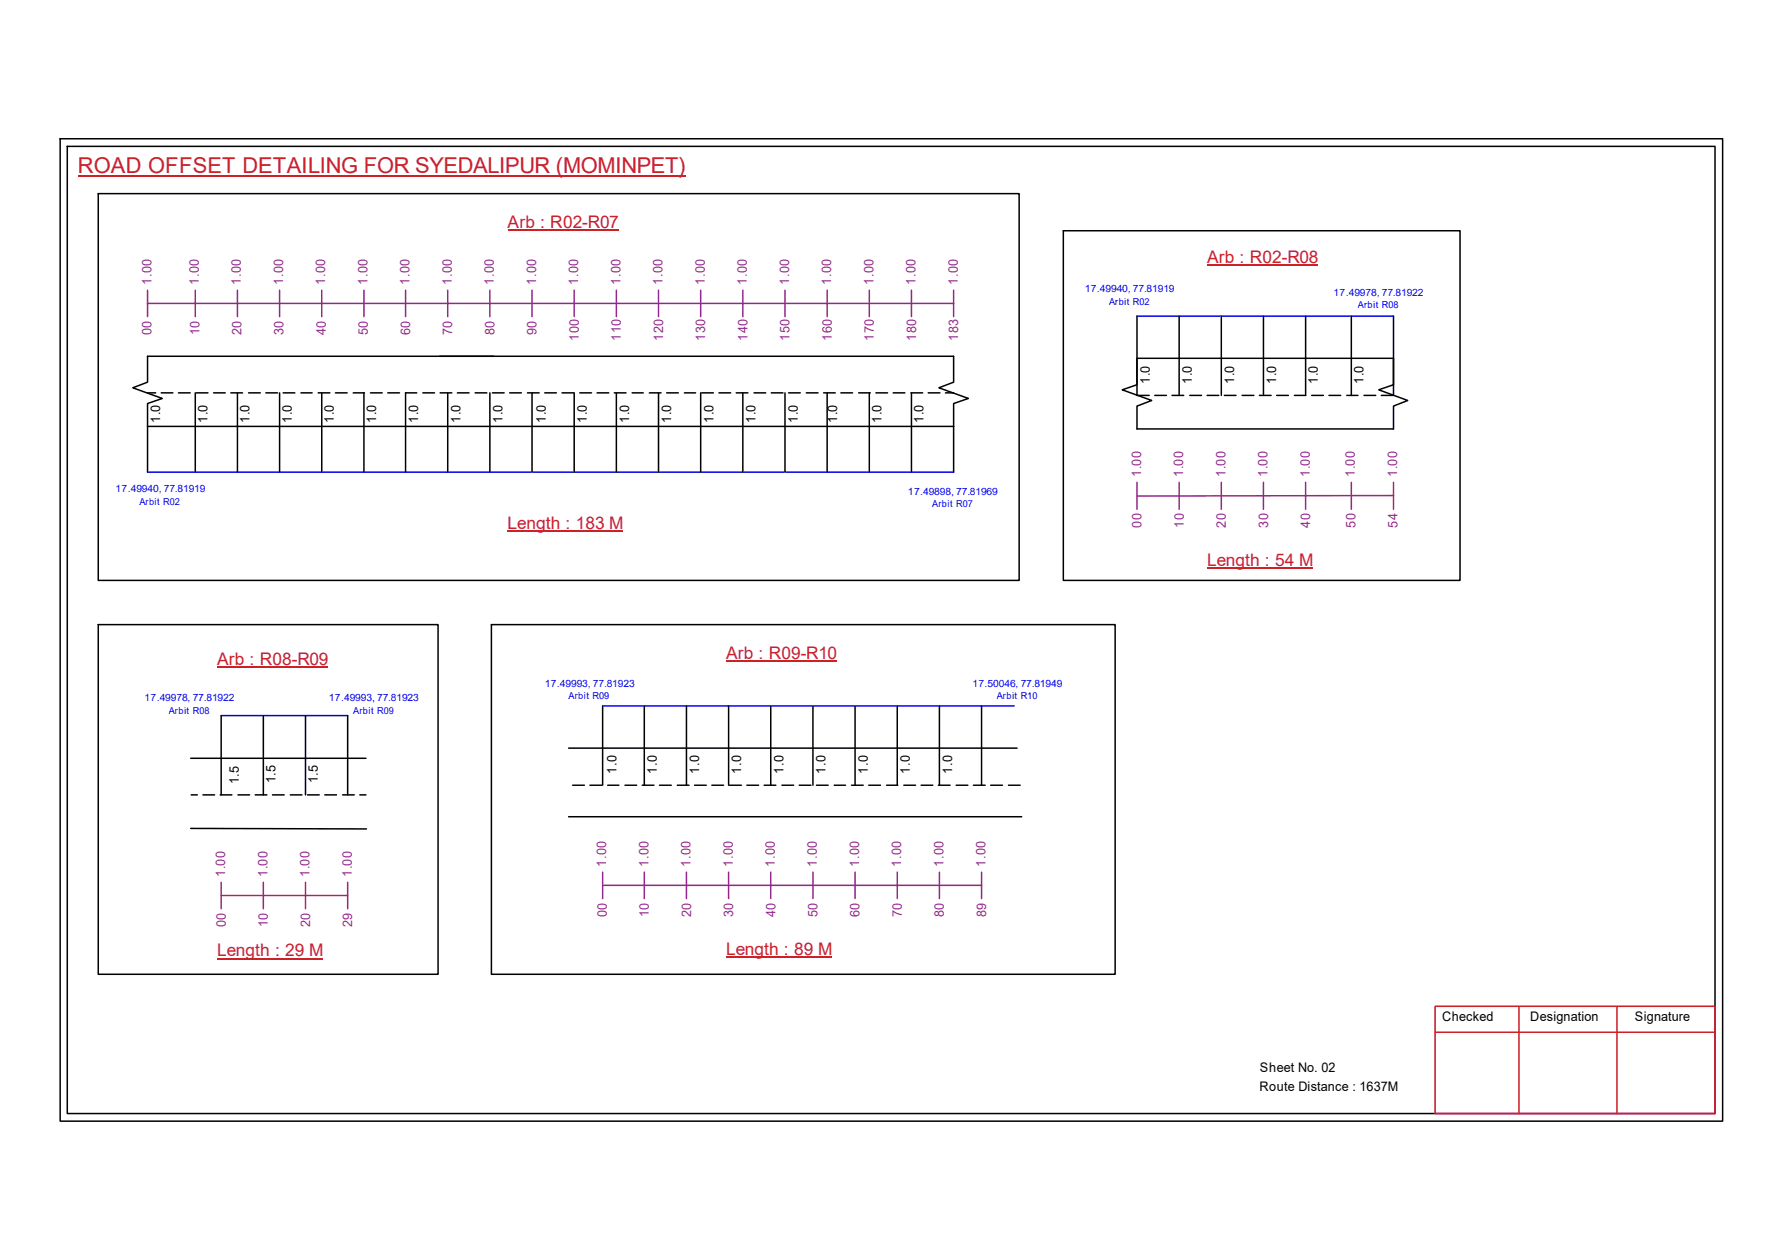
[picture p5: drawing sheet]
<svg xmlns="http://www.w3.org/2000/svg" width="297mm" height="210mm" viewBox="0 0 297 210" stroke-linecap="round" stroke-linejoin="round" font-family="sans-serif">
<g fill="none" stroke="#000" stroke-width=".25">
<path d="M10 23.1h277.1v163.7h-277.1zM11.2 24.4h274.7v161.1h-274.7zM16.4 32.3h153.5v64.4h-153.5zM177.2 38.4h66.2v58.3h-66.2zM189.5 59.7h42.8v4.4l-2.5 .8 4.9 1.8-2.4 .9v3.9h-42.8v-3.9l2.5-.9-4.9-1.8 2.4-.8zM189.5 52.7v13.2h2.1M196.6 52.7v13.2M203.6 52.7v13.2M210.6 52.7v13.2M217.6 52.7v13.2h-1.8M225.3 52.7v13.2M232.3 52.7v13.2h-2.1"/>
<path d="M24.6 71v-3.8l2.4-.8-4.9-1.8 2.5-.9v-4.3h134.4v4.3l-2.5 .9 4.9 1.8-2.4 .8v3.8M24.6 71h134.4M24.6 65.4h1.3M24.6 71v7.7M26.9 65.4h1.9M29.8 65.4h1.9M32.6 65.4v13.3M32.7 65.4h2M35.6 65.4h1.9M38.5 65.4h1.9M39.6 65.4v13.3M41.4 65.4h2"/>
<path d="M44.3 65.4h2M46.6 65.4v13.3M47.2 65.4h1.9M50.2 65.4h1.8M53 65.4h2M53.6 65.4v13.3M55.9 65.4h2M58.9 65.4h1.8M60.7 65.4v13.3M61.8 65.4h1.9M64.6 65.4h2M69.5 65.4h-1.9v13.3"/>
<path d="M70.5 65.4h1.9M73.4 65.4h1.9M74.6 65.4v13.3M76.2 65.4h2M79.2 65.4h1.9M81.7 65.4v13.3M82.1 65.4h1.9M85 65.4h1.9M87.9 65.4h2M88.7 65.4v13.3M90.8 65.4h1.9M93.7 65.4h1.9"/>
<path d="M95.7 65.4v13.3M96.6 65.4h2M99.5 65.4h2M102.4 65.4h1.9M102.7 65.4v13.3M105.4 65.4h1.8M108.2 65.4h2M109.8 65.4v13.3M111.1 65.4h2M114.1 65.4h1.8M116.8 65.4v13.3M117 65.4h1.9"/>
<path d="M119.8 65.4h2M122.7 65.4h2M123.8 65.4v13.3M125.7 65.4h1.9M128.6 65.4h1.9M130.8 65.4v13.3M131.4 65.4h2M134.4 65.4h2M137.3 65.4h1.9M137.9 65.4v13.3M140.2 65.4h1.9M143.1 65.4h2"/>
<path d="M144.9 65.4v13.3M146 65.4h2M148.9 65.4h1.9M151.8 65.4h2M151.9 65.4v13.3M154.7 65.4h2M157.6 65.4h1.4M159 71v7.7M192.5 65.9h1.9M195.4 65.9h1.9M198.3 65.9h2M201.2 65.9h2"/>
<path d="M204.1 65.9h1.9M207 65.9h2M209.9 65.9h2M212.8 65.9h2M218.6 65.9h2M221.5 65.9h2M224.5 65.9h1.9M227.4 65.9h1.9M16.4 104.1h56.6v58.2h-56.6zM36.9 119.2v13.2M43.9 119.2v13.2M50.9 119.2v13.2"/>
<path d="M58 119.2v13.2M81.9 104.1h104v58.2h-104zM100.5 117.6v13.2M107.4 117.6v13.2M114.4 117.6v13.2M121.5 117.6v13.2M128.5 117.6v13.2M135.5 117.6v13.2M142.5 117.6v13.2M149.6 117.6v13.2M156.6 117.6v13.2M163.6 117.6v13.2"/>
<path d="M31.8 126.3h29.2M31.8 138l29.3 .1M31.9 132.4h1M33.8 132.4h2M36.7 132.4h1.9M39.7 132.4h1.9M42.5 132.4h2M45.4 132.4h2M48.4 132.4h1.9M51.3 132.4h1.9M54.1 132.4h2M57.1 132.4h2"/>
<path d="M60 132.4h1M94.8 124.6h74.7M94.8 136.1h75.5M95.5 130.8h1.9M98.3 130.8h2M101.3 130.8h1.9M104.2 130.8h1.9M107.1 130.8h1.9M109.9 130.8h2M112.9 130.8h1.9M115.8 130.8h1.9M118.7 130.8h1.9"/>
<path d="M121.6 130.8h2M124.5 130.8h1.9M127.4 130.8h1.9M130.3 130.8h2M133.2 130.8h2M136.1 130.8h1.9M139.1 130.8h1.8M141.9 130.8h2M144.8 130.8h2M147.8 130.8h1.8M150.7 130.8h1.9M153.5 130.8h2"/>
<path d="M156.4 130.8h2M159.4 130.8h1.9M162.3 130.8h1.9M165.1 130.8h2M168.1 130.8h1.9"/>
</g>
<path d="M239.2 167.6h46.7v17.9h-46.7zM239.2 172h46.7M253.2 167.6v17.9M269.5 167.6v17.9" fill="none" stroke="#cc1f26" stroke-width=".25"/>
<path d="M13 29.3h101.3" fill="none" stroke="#cd2027" stroke-width=".25"/>
<path d="M189.5 52.7h42.8M24.6 78.7h134.4M36.9 119.2h21.1M100.5 117.6h68.5" fill="none" stroke="#00f" stroke-width=".25"/>
<g fill="none" stroke="#93278f" stroke-width=".25">
<path d="M24.6 50.5h134.4M24.6 48.3v4.4M32.6 48.3v4.4M39.6 48.3v4.4M46.6 48.3v4.4M53.6 48.3v4.4M60.7 48.3v4.4M67.6 48.3v4.4M74.6 48.3v4.4M81.7 48.3v4.4M88.7 48.3v4.4M95.7 48.3v4.4"/>
<path d="M102.7 48.3v4.4M109.8 48.3v4.4M116.8 48.3v4.4M123.8 48.3v4.4M130.8 48.3v4.4M137.9 48.3v4.4M144.9 48.3v4.4M151.9 48.3v4.4M159 48.3v4.4M189.5 80.3v4.5M196.6 80.3v4.5M203.6 80.3v4.5"/>
<path d="M210.6 80.3v4.5M217.6 80.3v4.5M225.3 80.3v4.5M232.3 82.5l-42.8 .1M232.3 80.3v4.5M36.9 149.2h21.1M36.9 147v4.4M43.9 147v4.4M50.9 147v4.4M58 147v4.4M100.5 147.5h63.1M100.5 145.3v4.4"/>
<path d="M107.4 145.3v4.4M114.4 145.3v4.4M121.5 145.3v4.4M128.5 145.3v4.4M135.5 145.3v4.4M142.5 145.3v4.4M149.6 145.3v4.4M156.6 145.3v4.4M163.6 145.3v4.4"/>
</g>
<path d="M84.6 38.4h18.5M201.2 44.2h18.5M84.6 88.5h19.2M201.2 94.6h17.6M36.2 111.1h18.4M121 110.2h18.5M36.2 159.7h17.6M121 159.4h17.6" fill="none" stroke="#cd2027" stroke-width=".17"/>
<text font-size="3.6" fill="#cd2027" x="13" y="28.9">ROAD OFFSET DETAILING FOR SYEDALIPUR (MOMINPET)</text>
<g font-size="2.9" fill="#cd2027">
<text x="84.6" y="38">Arb : R02-R07</text>
<text x="201.2" y="43.9">Arb : R02-R08</text>
<text x="84.6" y="88.1">Length : 183 M</text>
<text x="201.2" y="94.2">Length : 54 M</text>
<text x="36.2" y="110.7">Arb : R08-R09</text>
<text x="121" y="109.8">Arb : R09-R10</text>
<text x="36.2" y="159.3">Length : 29 M</text>
<text x="121" y="159.1">Length : 89 M</text>
</g>
<g font-size="2.2" fill="#93278f">
<text x="25.3" y="47.4" transform="rotate(-90 25.3 47.4)">1.00</text>
<text x="33.1" y="47.4" transform="rotate(-90 33.1 47.4)">1.00</text>
<text x="40.2" y="47.4" transform="rotate(-90 40.2 47.4)">1.00</text>
<text x="47.2" y="47.4" transform="rotate(-90 47.2 47.4)">1.00</text>
<text x="54.2" y="47.4" transform="rotate(-90 54.2 47.4)">1.00</text>
<text x="61.3" y="47.4" transform="rotate(-90 61.3 47.4)">1.00</text>
<text x="68.3" y="47.4" transform="rotate(-90 68.3 47.4)">1.00</text>
<text x="75.3" y="47.4" transform="rotate(-90 75.3 47.4)">1.00</text>
<text x="82.3" y="47.4" transform="rotate(-90 82.3 47.4)">1.00</text>
<text x="89.4" y="47.4" transform="rotate(-90 89.4 47.4)">1.00</text>
<text x="96.4" y="47.4" transform="rotate(-90 96.4 47.4)">1.00</text>
<text x="103.4" y="47.4" transform="rotate(-90 103.4 47.4)">1.00</text>
<text x="110.4" y="47.4" transform="rotate(-90 110.4 47.4)">1.00</text>
<text x="117.5" y="47.4" transform="rotate(-90 117.5 47.4)">1.00</text>
<text x="124.5" y="47.4" transform="rotate(-90 124.5 47.4)">1.00</text>
<text x="131.5" y="47.4" transform="rotate(-90 131.5 47.4)">1.00</text>
<text x="138.6" y="47.4" transform="rotate(-90 138.6 47.4)">1.00</text>
<text x="145.6" y="47.4" transform="rotate(-90 145.6 47.4)">1.00</text>
<text x="152.6" y="47.4" transform="rotate(-90 152.6 47.4)">1.00</text>
<text x="159.6" y="47.4" transform="rotate(-90 159.6 47.4)">1.00</text>
<text x="25.3" y="55.8" transform="rotate(-90 25.3 55.8)">00</text>
<text x="33.2" y="55.8" transform="rotate(-90 33.2 55.8)">10</text>
<text x="40.3" y="55.8" transform="rotate(-90 40.3 55.8)">20</text>
<text x="47.3" y="55.8" transform="rotate(-90 47.3 55.8)">30</text>
<text x="54.3" y="55.8" transform="rotate(-90 54.3 55.8)">40</text>
<text x="61.3" y="55.8" transform="rotate(-90 61.3 55.8)">50</text>
<text x="68.4" y="55.8" transform="rotate(-90 68.4 55.8)">60</text>
<text x="75.4" y="55.8" transform="rotate(-90 75.4 55.8)">70</text>
<text x="82.4" y="55.8" transform="rotate(-90 82.4 55.8)">80</text>
<text x="89.4" y="55.8" transform="rotate(-90 89.4 55.8)">90</text>
<text x="96.5" y="56.8" transform="rotate(-90 96.5 56.8)">100</text>
<text x="103.5" y="56.8" transform="rotate(-90 103.5 56.8)">110</text>
<text x="110.5" y="56.8" transform="rotate(-90 110.5 56.8)">120</text>
<text x="117.6" y="56.8" transform="rotate(-90 117.6 56.8)">130</text>
<text x="124.6" y="56.8" transform="rotate(-90 124.6 56.8)">140</text>
<text x="131.6" y="56.8" transform="rotate(-90 131.6 56.8)">150</text>
<text x="138.6" y="56.8" transform="rotate(-90 138.6 56.8)">160</text>
<text x="145.7" y="56.8" transform="rotate(-90 145.7 56.8)">170</text>
<text x="152.7" y="56.8" transform="rotate(-90 152.7 56.8)">180</text>
<text x="159.7" y="56.8" transform="rotate(-90 159.7 56.8)">183</text>
<text x="190.2" y="79.4" transform="rotate(-90 190.2 79.4)">1.00</text>
<text x="197.2" y="79.4" transform="rotate(-90 197.2 79.4)">1.00</text>
<text x="204.3" y="79.4" transform="rotate(-90 204.3 79.4)">1.00</text>
<text x="211.3" y="79.4" transform="rotate(-90 211.3 79.4)">1.00</text>
<text x="218.3" y="79.4" transform="rotate(-90 218.3 79.4)">1.00</text>
<text x="225.8" y="79.4" transform="rotate(-90 225.8 79.4)">1.00</text>
<text x="232.9" y="79.4" transform="rotate(-90 232.9 79.4)">1.00</text>
<text x="190.3" y="87.9" transform="rotate(-90 190.3 87.9)">00</text>
<text x="197.3" y="87.9" transform="rotate(-90 197.3 87.9)">10</text>
<text x="204.3" y="87.9" transform="rotate(-90 204.3 87.9)">20</text>
<text x="211.4" y="87.9" transform="rotate(-90 211.4 87.9)">30</text>
<text x="218.4" y="87.9" transform="rotate(-90 218.4 87.9)">40</text>
<text x="225.9" y="87.9" transform="rotate(-90 225.9 87.9)">50</text>
<text x="233" y="87.9" transform="rotate(-90 233 87.9)">54</text>
<text x="37.5" y="146.1" transform="rotate(-90 37.5 146.1)">1.00</text>
<text x="44.6" y="146.1" transform="rotate(-90 44.6 146.1)">1.00</text>
<text x="51.6" y="146.1" transform="rotate(-90 51.6 146.1)">1.00</text>
<text x="58.6" y="146.1" transform="rotate(-90 58.6 146.1)">1.00</text>
<text x="101" y="144.4" transform="rotate(-90 101 144.4)">1.00</text>
<text x="108.1" y="144.4" transform="rotate(-90 108.1 144.4)">1.00</text>
<text x="115.1" y="144.4" transform="rotate(-90 115.1 144.4)">1.00</text>
<text x="122.1" y="144.4" transform="rotate(-90 122.1 144.4)">1.00</text>
<text x="129.2" y="144.4" transform="rotate(-90 129.2 144.4)">1.00</text>
<text x="136.2" y="144.4" transform="rotate(-90 136.2 144.4)">1.00</text>
<text x="143.2" y="144.4" transform="rotate(-90 143.2 144.4)">1.00</text>
<text x="150.2" y="144.4" transform="rotate(-90 150.2 144.4)">1.00</text>
<text x="157.3" y="144.4" transform="rotate(-90 157.3 144.4)">1.00</text>
<text x="164.3" y="144.4" transform="rotate(-90 164.3 144.4)">1.00</text>
<text x="37.6" y="154.4" transform="rotate(-90 37.6 154.4)">00</text>
<text x="44.7" y="154.4" transform="rotate(-90 44.7 154.4)">10</text>
<text x="51.7" y="154.4" transform="rotate(-90 51.7 154.4)">20</text>
<text x="58.7" y="154.4" transform="rotate(-90 58.7 154.4)">29</text>
<text x="101.1" y="152.8" transform="rotate(-90 101.1 152.8)">00</text>
<text x="108.2" y="152.8" transform="rotate(-90 108.2 152.8)">10</text>
<text x="115.2" y="152.8" transform="rotate(-90 115.2 152.8)">20</text>
<text x="122.2" y="152.8" transform="rotate(-90 122.2 152.8)">30</text>
<text x="129.2" y="152.8" transform="rotate(-90 129.2 152.8)">40</text>
<text x="136.3" y="152.8" transform="rotate(-90 136.3 152.8)">50</text>
<text x="143.3" y="152.8" transform="rotate(-90 143.3 152.8)">60</text>
<text x="150.3" y="152.8" transform="rotate(-90 150.3 152.8)">70</text>
<text x="157.3" y="152.8" transform="rotate(-90 157.3 152.8)">80</text>
<text x="164.4" y="152.8" transform="rotate(-90 164.4 152.8)">89</text>
</g>
<g font-size="2.2">
<text x="191.6" y="63.9" transform="rotate(-90 191.6 63.9)">1.0</text>
<text x="198.7" y="63.9" transform="rotate(-90 198.7 63.9)">1.0</text>
<text x="205.7" y="63.9" transform="rotate(-90 205.7 63.9)">1.0</text>
<text x="212.7" y="63.9" transform="rotate(-90 212.7 63.9)">1.0</text>
<text x="219.7" y="63.9" transform="rotate(-90 219.7 63.9)">1.0</text>
<text x="227.3" y="63.9" transform="rotate(-90 227.3 63.9)">1.0</text>
<text x="26.7" y="70.4" transform="rotate(-90 26.7 70.4)">1.0</text>
<text x="34.6" y="70.4" transform="rotate(-90 34.6 70.4)">1.0</text>
<text x="41.6" y="70.4" transform="rotate(-90 41.6 70.4)">1.0</text>
<text x="48.6" y="70.4" transform="rotate(-90 48.6 70.4)">1.0</text>
<text x="55.7" y="70.4" transform="rotate(-90 55.7 70.4)">1.0</text>
<text x="62.7" y="70.4" transform="rotate(-90 62.7 70.4)">1.0</text>
<text x="69.7" y="70.4" transform="rotate(-90 69.7 70.4)">1.0</text>
<text x="76.7" y="70.4" transform="rotate(-90 76.7 70.4)">1.0</text>
<text x="83.8" y="70.4" transform="rotate(-90 83.8 70.4)">1.0</text>
<text x="91" y="70.4" transform="rotate(-90 91 70.4)">1.0</text>
<text x="97.8" y="70.4" transform="rotate(-90 97.8 70.4)">1.0</text>
<text x="104.9" y="70.4" transform="rotate(-90 104.9 70.4)">1.0</text>
<text x="111.9" y="70.4" transform="rotate(-90 111.9 70.4)">1.0</text>
<text x="118.9" y="70.4" transform="rotate(-90 118.9 70.4)">1.0</text>
<text x="125.9" y="70.4" transform="rotate(-90 125.9 70.4)">1.0</text>
<text x="133" y="70.4" transform="rotate(-90 133 70.4)">1.0</text>
<text x="139.6" y="70.4" transform="rotate(-90 139.6 70.4)">1.0</text>
<text x="146.9" y="70.4" transform="rotate(-90 146.9 70.4)">1.0</text>
<text x="154" y="70.4" transform="rotate(-90 154 70.4)">1.0</text>
<text x="39.8" y="130.6" transform="rotate(-90 39.8 130.6)">1.5</text>
<text x="45.9" y="130.5" transform="rotate(-90 45.9 130.5)">1.5</text>
<text x="53" y="130.5" transform="rotate(-90 53 130.5)">1.5</text>
<text x="102.7" y="128.9" transform="rotate(-90 102.7 128.9)">1.0</text>
<text x="109.5" y="128.9" transform="rotate(-90 109.5 128.9)">1.0</text>
<text x="116.5" y="128.9" transform="rotate(-90 116.5 128.9)">1.0</text>
<text x="123.6" y="128.9" transform="rotate(-90 123.6 128.9)">1.0</text>
<text x="130.6" y="128.9" transform="rotate(-90 130.6 128.9)">1.0</text>
<text x="137.6" y="128.9" transform="rotate(-90 137.6 128.9)">1.0</text>
<text x="144.6" y="128.9" transform="rotate(-90 144.6 128.9)">1.0</text>
<text x="151.7" y="128.9" transform="rotate(-90 151.7 128.9)">1.0</text>
<text x="158.7" y="128.9" transform="rotate(-90 158.7 128.9)">1.0</text>
<text x="240.4" y="170.1">Checked</text>
<text x="255.1" y="170.1">Designation</text>
<text x="272.5" y="170.1">Signature</text>
<text x="210" y="178.6">Sheet No. 02</text>
<text x="209.9" y="181.7">Route Distance : 1637M</text>
</g>
<g font-size="1.7" fill="#00f">
<text x="180.8" y="48.7">17.49940, 77.81919</text>
<text x="222.3" y="49.3">17.49978, 77.81922</text>
<text x="19.3" y="82">17.49940, 77.81919</text>
<text x="151.3" y="82.4">17.49898, 77.81969</text>
<text x="24.1" y="116.8">17.49978, 77.81922</text>
<text x="54.8" y="116.8">17.49993, 77.81923</text>
<text x="90.8" y="114.4">17.49993, 77.81923</text>
<text x="162.1" y="114.4">17.50046, 77.81949</text>
</g>
<g font-size="1.6" fill="#00f">
<text x="184.9" y="50.8">Arbit R02</text>
<text x="226.4" y="51.4">Arbit R08</text>
<text x="23.2" y="84.2">Arbit R02</text>
<text x="155.4" y="84.5">Arbit R07</text>
<text x="28.1" y="119">Arbit R08</text>
<text x="58.9" y="119">Arbit R09</text>
<text x="94.8" y="116.5">Arbit R09</text>
<text x="166.2" y="116.5">Arbit R10</text>
</g>
</svg>
